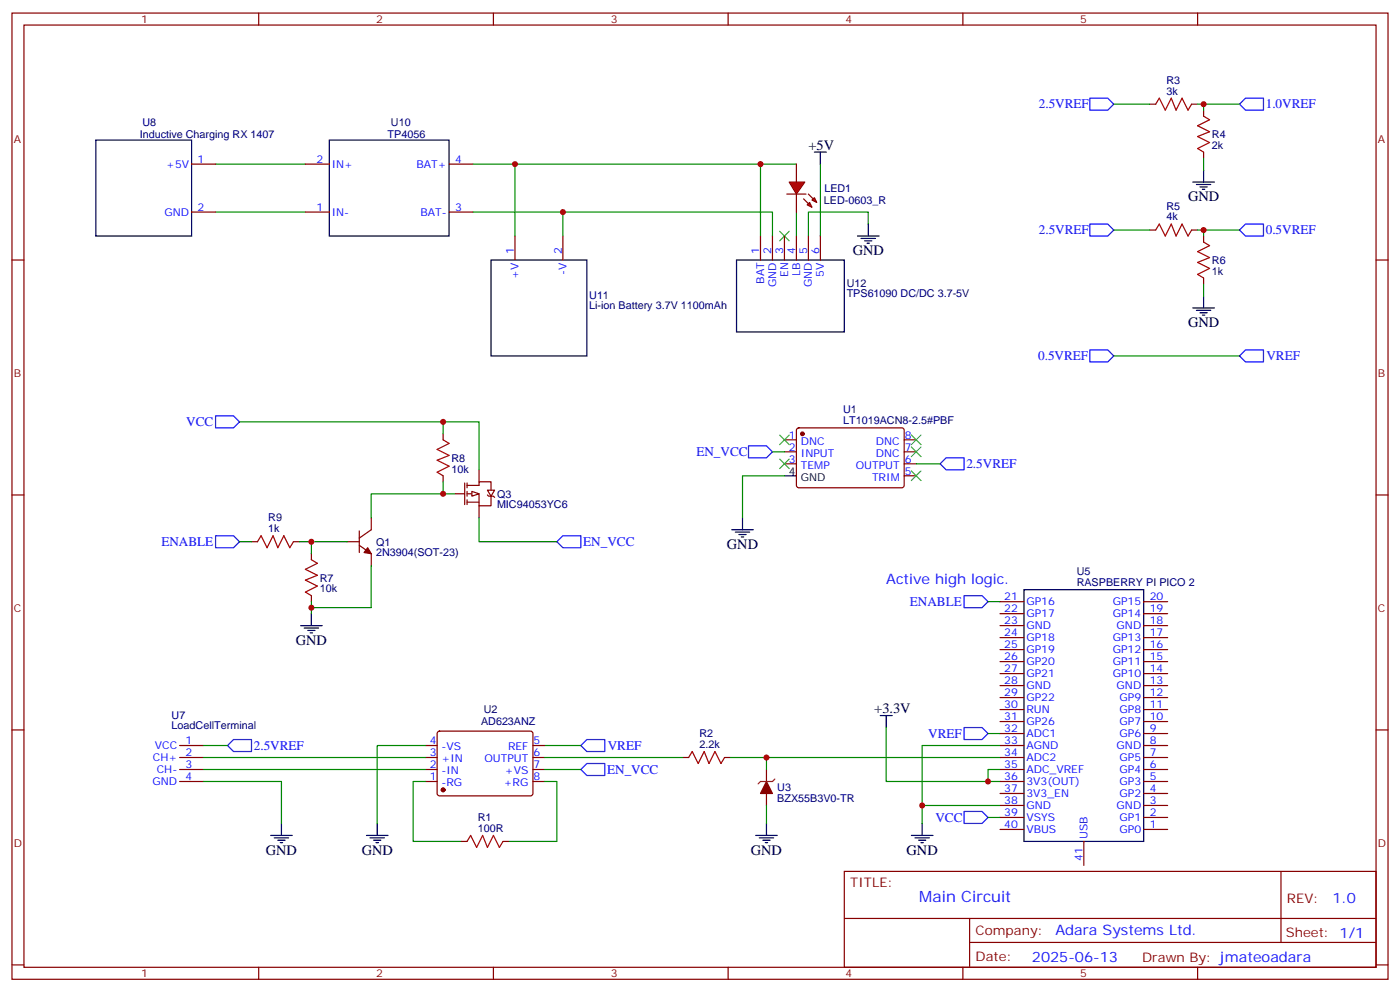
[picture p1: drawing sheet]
<svg xmlns="http://www.w3.org/2000/svg" width="412mm" height="292mm" viewBox="0 0 412 292" stroke-linecap="round" stroke-linejoin="round" font-family="sans-serif">
<g fill="none" stroke="#870000" stroke-width=".35">
<path d="M3.5 3.8h405.4v284.4h-405.4zM7.1 7.4h398.2v277.3h-398.2zM76.2 3.8v3.6M145.3 3.8v3.6M214.5 3.8v3.6M283.6 3.8v3.6M352.8 3.8v3.6M338.7 30.7h1.7M351 30.7h1.8M354.5 32.4v1.8M354.5 44.8v1.7M3.5 76.5h3.6"/>
<path d="M338.7 67.7h1.7M351 67.7h1.8M354.5 69.5v1.7M405.3 76.5h3.6M354.5 81.8v1.8M141.1 138.3v3.5M231.1 129.4h3.5M231.1 133h3.5M231.1 136.5h3.5M234.8 126.1l.5-.2 30.6 .1 .4 .6v16.5l-.7 .4h-30.6l-.4-.7v-16.2zM266.3 129.4h3.6M266.3 133h3.6"/>
<path d="M266.3 136.5h3.6M3.5 145.7h3.6M74.1 159.4h1.7M86.4 159.4h1.8M102.3 159.4h3.5M105.8 156.2v6.4M109.4 152.4v3.5l-3.6 2.5M134.1 145.3h2.8M136.9 142.1v6.4M137.6 145.3h3.5v3.5M137.6 142.8h3.5v-1h3.5v2.5M137.6 142.1v1.4"/>
<path d="M137.6 144.6v1.4M137.6 147.1v1.4M137.6 147.8h3.5M141.1 148.8v3.6M143.6 144.3h2.1l-1.1 1.7zM143.6 145.7l.3 .3h1.4l.4 .4M144.6 146v2.8h-3.5M266.3 140h3.6M405.3 145.7h3.6M91.7 162.9v1.8M91.7 175.3v1.8M105.8 160.5l3.6 2.4v3.6"/>
<path d="M294.6 177.1h7M336.9 177.1h7.1M294.6 198.2h7M294.6 194.7h7M294.6 191.2h7M294.6 187.6h7M294.6 184.1h7M294.6 180.6h7M336.9 198.2h7.1M336.9 194.7h7.1M336.9 191.2h7.1M336.9 187.6h7.1"/>
<path d="M336.9 184.1h7.1M336.9 180.6h7.1M3.5 214.8h3.6M52.9 219.4h7.1M125.2 219.4h3.6M129 215.4l.5-.2h27.1l.4 .7-.1 17.9-.6 .4-27.1-.1-.4-.6v-17.6zM157 219.4h3.5M294.6 219.4h7M294.6 215.9h7M294.6 212.3h7M294.6 208.8h7M294.6 205.3h7"/>
<path d="M294.6 201.8h7M336.9 219.4h7.1M336.9 215.9h7.1M336.9 212.3h7.1M336.9 208.8h7.1M336.9 205.3h7.1M336.9 201.8h7.1M405.3 214.8h3.6M52.9 230h7.1M52.9 226.4h7.1M52.9 222.9h7.1M125.2 230h3.6"/>
<path d="M125.2 226.4h3.6M125.2 222.9h3.6M157 230h3.5M157 226.4h3.5M157 222.9h3.5M201.1 222.9h1.7M213.4 222.9h1.8M225.8 226.4v3.6M225.8 233.5v3.5M294.6 230h7M294.6 226.4h7M294.6 222.9h7"/>
<path d="M294.6 237h7M294.6 233.5h7M336.9 230h7.1M336.9 226.4h7.1M336.9 222.9h7.1M336.9 237h7.1M336.9 233.5h7.1M135.8 247.6h1.8M148.2 247.6h1.7M248.7 256.4h156.6v28.3h-156.6zM294.6 244.1h7M294.6 240.6h7"/>
<path d="M319.3 247.6v7.1M336.9 244.1h7.1M336.9 240.6h7.1M377.3 256.5v20.8M248.7 270.3h156.5M285.6 277.3h119.6M285.6 270.3v14.1M3.5 284h3.6M76.2 284.7v3.5M145.3 284.7v3.5M214.5 284.7v3.5M283.6 284.7v3.5"/>
<path d="M352.8 284.7v3.5M405.3 284h3.6"/>
</g>
<g fill="none" stroke="#000" stroke-width=".35">
<path d="M351.4 53.6h6.3M352.4 54.3h4.3M353.5 55h2.1M354.2 55.7h.7M354.5 50.1v3.5M351.4 90.6h6.3M352.4 91.3h4.3M353.5 92h2.1M354.2 92.7h.7M354.5 87.1v3.5M215.5 155.9h6.4M216.6 156.6h4.2"/>
<path d="M217.7 157.3h2.1M218.4 158h.7M218.7 152.4v3.5M231.1 140h3.5M301.6 173.5h35.3v74.1h-35.3zM88.5 184.1h6.4M89.6 184.8h4.2M90.7 185.5h2.1M91.4 186.2h.7M91.7 180.6v3.5M259.3 210.6h3.5M261.1 210.6v3.5"/>
<path d="M79.7 245.9h6.4M80.8 246.6h4.2M81.8 247.3h2.2M82.5 248h.8M82.9 242.3v3.6M107.9 245.9h6.4M109 246.6h4.2M110.1 247.3h2.1M110.8 248h.7M111.1 242.3v3.6M222.6 245.9h6.4M223.7 246.6h4.2"/>
<path d="M224.7 247.3h2.1M225.4 248h.7M225.8 242.3v3.6M268.5 245.9h6.3M269.5 246.6h4.3M270.6 247.3h2.1M271.3 248h.7M271.6 242.3v3.6"/>
</g>
<g fill="#870000" stroke="#870000" stroke-width=".35">
<path d="M225.8 230l1.7 3.5h-3.5z"/>
<path d="M108.3 161.2l1.1 1.7-2.2-.3z"/>
<circle cx="236.4" cy="127.7" r=".53"/>
<circle cx="130.5" cy="232.4" r=".53"/>
</g>
<path d="M228.2 229.3l-.7 .7h-3.5l-.7 .7" fill="none" stroke="#8c2424" stroke-width=".35"/>
<path d="M229.7 128l2.8 2.8M229.7 135.1l2.8 2.8M232.5 128l-2.8 2.8M232.5 135.1l-2.8 2.8M268.5 128l2.8 2.8M268.5 131.6l2.8 2.8M268.5 138.6l2.8 2.8M271.3 128l-2.8 2.8M271.3 131.6l-2.8 2.8M271.3 138.6l-2.8 2.8" fill="none" stroke="#3c3" stroke-width=".35"/>
<g fill="none" stroke="#008700" stroke-width=".35">
<path d="M328.1 30.7h10.6M352.8 30.7h1.7v1.7M354.5 30.7h10.6M354.5 46.5v3.6M328.1 67.7h10.6M352.8 67.7h1.7v1.8M354.5 67.7h10.6M354.5 83.6v3.5M328.1 104.7h37M227.5 133h3.6M269.9 136.5h7M70.6 159.4h3.5"/>
<path d="M88.2 159.4h3.5v3.5M91.7 159.4h10.6M231.1 140h-12.4v12.4M91.7 177.1v3.5M109.4 166.5v12.3h-17.7M291 177.1h3.6M60 219.4h7M125.2 219.4h-14.1v22.9M160.5 219.4h10.6M261.1 214.1v15.9h29.9M291 215.9h3.6M294.6 219.4h-23v17.6h23"/>
<path d="M60 230h22.9v12.3M60 222.9h65.2M60 226.4h65.2M125.2 230h-3.5v17.6h14.1M160.5 230h3.5v17.6h-14.1M160.5 222.9h40.6M160.5 226.4h10.6M215.2 222.9h10.6v3.5M225.8 222.9h68.8M225.8 237v5.3M271.6 237v5.3M294.6 226.4h-3.6v3.6h3.6"/>
<path d="M291 240.6h3.6"/>
</g>
<path d="M340.4 30.7l1.1-1.8 1.8 3.5 1.7-3.5 1.4 3.5 1.8-3.5 1.8 3.5 1-1.7M354.5 34.2l1.8 1-3.5 1.8 3.5 1.8-3.5 1.4 3.5 1.7-3.5 1.8 1.7 1.1M340.4 67.7l1.1-1.8 1.8 3.6 1.7-3.6 1.4 3.6 1.8-3.6 1.8 3.6 1-1.8M354.5 71.2l1.8 1.1-3.5 1.7 3.5 1.8-3.5 1.4 3.5 1.8-3.5 1.8 1.7 1M75.8 159.4l1.1-1.7 1.8 3.5 1.7-3.5 1.4 3.5 1.8-3.5 1.8 3.5 1-1.8M91.7 164.7l1.8 1.1-3.5 1.7 3.5 1.8-3.5 1.4 3.5 1.8-3.5 1.7 1.7 1.1M202.8 222.9l1.1-1.7 1.8 3.5 1.7-3.5 1.4 3.5 1.8-3.5 1.8 3.5 1-1.8M137.6 247.6l1-1.7 1.8 3.5 1.8-3.5 1.4 3.5 1.7-3.5 1.8 3.5 1.1-1.8" fill="none" stroke="#a10000" stroke-width=".35"/>
<g fill="none" stroke="#00f" stroke-width=".35">
<path d="M321 28.9h5.3l1.8 1.8-1.8 1.7h-5.3zM365.1 30.7l1.8-1.8h5.3v3.5h-5.3zM321 65.9h5.3l1.8 1.8-1.8 1.8h-5.3zM365.1 67.7l1.8-1.8h5.3v3.6h-5.3zM321 103h5.3l1.8 1.7-1.8 1.8h-5.3zM365.1 104.7l1.8-1.7h5.3v3.5h-5.3zM220.5 131.2h5.3l1.7 1.8-1.7 1.7h-5.3zM276.9 136.5l1.8-1.8h5.3v3.6h-5.3zM63.5 157.7h5.3l1.8 1.7-1.8 1.8h-5.3zM284 175.3h5.3l1.7 1.8-1.7 1.7h-5.3zM67 219.4l1.8-1.8h5.3v3.6h-5.3zM171.1 219.4l1.8-1.8h5.3v3.6h-5.3z"/>
<path d="M284 214.1h5.3l1.7 1.8-1.7 1.7h-5.3zM171.1 226.4l1.8-1.7h5.3v3.5h-5.3zM284 238.8h5.3l1.7 1.8-1.7 1.7h-5.3z"/>
</g>
<path d="M139 144.6l2.1 .7-2.1 .7z" fill="#fff" stroke="#870000" stroke-width=".35"/>
<path d="M224 48.3h10.6M234.6 62.4v7.1M70.6 124.1h70.5v14.2M130.5 124.1v3.6M130.5 141.8v3.5M134.1 145.3h-24.7v7.1M141.1 152.4v7h22.9" fill="none" stroke="#008700" stroke-width=".35"/>
<path d="M63.5 122.4h5.3l1.8 1.7-1.8 1.8h-5.3zM164 159.4l1.8-1.7h5.3v3.5h-5.3z" fill="none" stroke="#00f" stroke-width=".35"/>
<path d="M130.5 129.4l1.8 1.1-3.5 1.8 3.5 1.7-3.5 1.4 3.5 1.8-3.5 1.8 1.7 1" fill="none" stroke="#a10000" stroke-width=".35"/>
<path d="M130.5 127.7v1.7M130.5 140v1.8" fill="none" stroke="#870000" stroke-width=".35"/>
<g fill="#f00" stroke="#870000" stroke-width=".35">
<path d="M232.5 53.6h4.6l-2.5 3.5z"/>
<path d="M231.8 57.1h5.6z"/>
</g>
<g fill="#870000" stroke="#870000" stroke-width=".35">
<path d="M238.1 57.1l1.4 1.4z"/>
<path d="M236.7 58.5l1.4 1.4z"/>
</g>
<g fill="#f00" stroke="#870000" stroke-width=".35">
<path d="M239.2 58.9l.7-.7 .7 1.4z"/>
<path d="M237.8 60.3l.7-.7 .7 1.4z"/>
</g>
<g fill="none" stroke="#870000" stroke-width=".35">
<path d="M56.4 48.3h7.1M90 48.3h7M132.3 48.3h7M234.6 48.3v5.3M234.6 57.1v5.3M56.4 62.4h7.1M90 62.4h7M132.3 62.4h7M151.7 69.5v7M165.8 69.5v7M224 69.5v7M227.5 69.5v7"/>
<path d="M231.1 69.5v7M234.6 69.5v7M238.1 69.5v7M241.7 69.5v7"/>
</g>
<path d="M63.5 48.3h26.5M139.3 48.3h12.4v21.2M151.7 48.3h72.3v21.2M241.7 48.3v21.2M63.5 62.4h26.5M139.3 62.4h26.5v7.1M165.8 62.4h61.7v7.1M255.8 65.9v-3.5h-17.7v7.1" fill="none" stroke="#008700" stroke-width=".35"/>
<path d="M28.2 41.2h28.2v28.3h-28.2zM97 41.2h35.3v28.3h-35.3zM239.9 44.8h3.5M241.7 44.8v3.5M144.6 76.5h28.3v28.2h-28.3zM217 76.5h31.7v21.2h-31.7zM252.6 69.5h6.3M253.6 70.2h4.3M254.7 70.9h2.1M255.4 71.6h.7M255.8 65.9v3.6" fill="none" stroke="#000" stroke-width=".35"/>
<path d="M229.7 68.1l2.8 2.8M232.5 68.1l-2.8 2.8" fill="none" stroke="#3c3" stroke-width=".35"/>
<g fill="#c00">
<circle cx="225.8" cy="222.9" r=".88"/>
<circle cx="271.6" cy="237" r=".88"/>
<circle cx="354.5" cy="30.7" r=".88"/>
<circle cx="354.5" cy="67.7" r=".88"/>
<circle cx="291" cy="230" r=".88"/>
<circle cx="91.7" cy="159.4" r=".88"/>
<circle cx="91.7" cy="178.8" r=".88"/>
<circle cx="130.5" cy="145.3" r=".88"/>
<circle cx="130.5" cy="124.1" r=".88"/>
<circle cx="224" cy="48.3" r=".88"/>
<circle cx="165.8" cy="62.4" r=".88"/>
<circle cx="151.7" cy="48.3" r=".88"/>
</g>
<text font-size="4.6" fill="#00f" x="270.8" y="265.5">Main Circuit</text>
<g font-size="4.2">
<text x="238.1" y="44.1">+5V</text>
<text x="350" y="59.2">GND</text>
<text x="251.2" y="75.1">GND</text>
<text x="350" y="96.3">GND</text>
<text x="214.1" y="161.5">GND</text>
<text x="87.1" y="189.8">GND</text>
<text x="257.5" y="209.9">+3.3V</text>
<text x="78.3" y="251.5">GND</text>
<text x="106.5" y="251.5">GND</text>
<text x="221.2" y="251.5">GND</text>
<text x="267.1" y="251.5">GND</text>
</g>
<g font-size="4.2" fill="#00f">
<text x="261.1" y="171.8">Active high logic.</text>
<text x="392.5" y="265.7">1.0</text>
<text x="310.9" y="275.3">Adara Systems Ltd.</text>
<text x="304" y="283.1">2025-06-13</text>
</g>
<g font-size="3.9" fill="#00f">
<text x="306" y="31.9">2.5VREF</text>
<text x="372.9" y="31.9">1.0VREF</text>
<text x="306" y="69">2.5VREF</text>
<text x="372.9" y="68.9">0.5VREF</text>
<text x="305.8" y="105.9">0.5VREF</text>
<text x="373" y="105.9">VREF</text>
<text x="54.9" y="125.4">VCC</text>
<text x="205.1" y="134.2">EN_VCC</text>
<text x="284.7" y="137.7">2.5VREF</text>
<text x="47.5" y="160.7">ENABLE</text>
<text x="171.8" y="160.6">EN_VCC</text>
<text x="268" y="178.3">ENABLE</text>
<text x="74.8" y="220.6">2.5VREF</text>
<text x="179" y="220.6">VREF</text>
<text x="273.4" y="217.1">VREF</text>
<text x="178.9" y="227.6">EN_VCC</text>
<text x="275.5" y="241.8">VCC</text>
</g>
<g font-size="3.9" fill="#800">
<text x="250.5" y="261">TITLE:</text>
<text x="379.1" y="265.7">REV:</text>
<text x="287.4" y="275.2">Company:</text>
<text x="378.7" y="275.8">Sheet: 1/1</text>
<text x="287.4" y="282.9">Date:</text>
<text x="336.4" y="283">Drawn By: jmateoadara</text>
</g>
<g font-size="3.2" fill="#800">
<text x="41.6" y="6.8">1</text>
<text x="110.8" y="6.8">2</text>
<text x="179.9" y="6.8">3</text>
<text x="249.1" y="6.8">4</text>
<text x="318.2" y="6.8">5</text>
<text x="4.1" y="41.9">A</text>
<text x="405.9" y="41.9">A</text>
<text x="4.1" y="111.1">B</text>
<text x="405.9" y="111.1">B</text>
<text x="4.1" y="180.2">C</text>
<text x="405.9" y="180.2">C</text>
<text x="4.1" y="249.4">D</text>
<text x="405.9" y="249.4">D</text>
<text x="41.6" y="287.7">1</text>
<text x="110.8" y="287.7">2</text>
<text x="179.9" y="287.7">3</text>
<text x="249.1" y="287.7">4</text>
<text x="318.2" y="287.7">5</text>
</g>
<g font-size="3.2" fill="#000080">
<text x="343.6" y="27.8">3k</text>
<text x="343.6" y="24.7">R3</text>
<text x="41.2" y="40.6">Inductive Charging RX 1407</text>
<text x="42" y="37.1">U8</text>
<text x="114.2" y="40.6">TP4056</text>
<text x="115.2" y="37.1">U10</text>
<text x="357" y="40.6">R4</text>
<text x="357" y="43.8">2k</text>
<text x="242.7" y="59.9">LED-0603_R</text>
<text x="242.8" y="56.5">LED1</text>
<text x="343.6" y="64.9">4k</text>
<text x="343.6" y="61.7">R5</text>
<text x="357" y="77.7">R6</text>
<text x="357" y="80.8">1k</text>
<text x="173.6" y="87.9">U11</text>
<text x="249.4" y="87.5">TPS61090 DC/DC 3.7-5V</text>
<text x="249.4" y="84.4">U12</text>
<text x="173.6" y="91.1">Li-ion Battery 3.7V 1100mAh</text>
<text x="248.4" y="124.7">LT1019ACN8-2.5#PBF</text>
<text x="248.4" y="121.5">U1</text>
<text x="133" y="135.9">R8</text>
<text x="133" y="139">10k</text>
<text x="146.4" y="149.6">MIC94053YC6</text>
<text x="146.4" y="146.5">Q3</text>
<text x="79" y="153.4">R9</text>
<text x="79" y="156.6">1k</text>
<text x="110.8" y="160.6">Q1</text>
<text x="110.8" y="163.7">2N3904(SOT-23)</text>
<text x="94.2" y="171.2">R7</text>
<text x="317.2" y="172.5">RASPBERRY PI PICO 2</text>
<text x="317.2" y="169.3">U5</text>
<text x="94.2" y="174.3">10k</text>
<text x="142.5" y="209.9">U2</text>
<text x="50.6" y="214.7">LoadCellTerminal</text>
<text x="50.6" y="211.5">U7</text>
<text x="141.7" y="213.4">AD623ANZ</text>
<text x="206" y="220.1">2.2k</text>
<text x="206" y="216.9">R2</text>
<text x="229" y="232.9">U3</text>
<text x="229" y="236.1">BZX55B3V0-TR</text>
<text x="140.8" y="244.8">100R</text>
<text x="140.8" y="241.6">R1</text>
</g>
<g font-size="3.2" fill="#00f">
<text x="58.2" y="47.9">1</text>
<text x="93.2" y="47.9">2</text>
<text x="134.1" y="47.9">4</text>
<text x="49" y="49.4">+5V</text>
<text x="97.7" y="49.4">IN+</text>
<text x="122.7" y="49.4">BAT+</text>
<text x="48.5" y="63.5">GND</text>
<text x="58.2" y="62.1">2</text>
<text x="93.2" y="62.1">1</text>
<text x="97.7" y="63.5">IN-</text>
<text x="123.8" y="63.5">BAT-</text>
<text x="134.1" y="62.1">3</text>
<text x="151.3" y="74.8" transform="rotate(-90 151.3 74.8)">1</text>
<text x="165.5" y="74.8" transform="rotate(-90 165.5 74.8)">2</text>
<text x="223.7" y="74.8" transform="rotate(-90 223.7 74.8)">1</text>
<text x="227.2" y="74.8" transform="rotate(-90 227.2 74.8)">2</text>
<text x="230.7" y="74.8" transform="rotate(-90 230.7 74.8)">3</text>
<text x="234.2" y="74.8" transform="rotate(-90 234.2 74.8)">4</text>
<text x="237.8" y="74.8" transform="rotate(-90 237.8 74.8)">5</text>
<text x="241.3" y="74.8" transform="rotate(-90 241.3 74.8)">6</text>
<text x="152.8" y="82" transform="rotate(-90 152.8 82)">+V</text>
<text x="166.9" y="80.8" transform="rotate(-90 166.9 80.8)">-V</text>
<text x="225.1" y="83.5" transform="rotate(-90 225.1 83.5)">BAT</text>
<text x="232.1" y="81.6" transform="rotate(-90 232.1 81.6)">EN</text>
<text x="235.7" y="81.2" transform="rotate(-90 235.7 81.2)">LB</text>
<text x="242.7" y="81.4" transform="rotate(-90 242.7 81.4)">5V</text>
<text x="228.6" y="84.5" transform="rotate(-90 228.6 84.5)">GND</text>
<text x="239.2" y="84.5" transform="rotate(-90 239.2 84.5)">GND</text>
<text x="232.4" y="129.1">1</text>
<text x="235.9" y="130.8">DNC</text>
<text x="258" y="130.8">DNC</text>
<text x="266.5" y="129.1">8</text>
<text x="232.4" y="136.1">3</text>
<text x="232.4" y="132.6">2</text>
<text x="235.9" y="137.9">TEMP</text>
<text x="235.9" y="134.4">INPUT</text>
<text x="252.1" y="137.9">OUTPUT</text>
<text x="258" y="134.4">DNC</text>
<text x="266.5" y="132.6">7</text>
<text x="266.5" y="136.1">6</text>
<text x="256.9" y="141.4">TRIM</text>
<text x="266.5" y="139.7">5</text>
<text x="295.8" y="176.7">21</text>
<text x="302.3" y="178.1">GP16</text>
<text x="327.8" y="178.1">GP15</text>
<text x="338.7" y="176.7">20</text>
<text x="295.8" y="180.2">22</text>
<text x="295.8" y="183.8">23</text>
<text x="302.3" y="181.6">GP17</text>
<text x="302.3" y="185.2">GND</text>
<text x="327.8" y="181.6">GP14</text>
<text x="328.9" y="185.2">GND</text>
<text x="338.7" y="183.8">18</text>
<text x="338.7" y="180.2">19</text>
<text x="295.8" y="187.3">24</text>
<text x="295.8" y="190.8">25</text>
<text x="302.3" y="188.7">GP18</text>
<text x="327.8" y="188.7">GP13</text>
<text x="338.7" y="190.8">16</text>
<text x="338.7" y="187.3">17</text>
<text x="295.8" y="194.3">26</text>
<text x="295.8" y="197.9">27</text>
<text x="302.3" y="192.2">GP19</text>
<text x="302.3" y="195.8">GP20</text>
<text x="327.8" y="195.8">GP11</text>
<text x="327.8" y="192.2">GP12</text>
<text x="338.7" y="197.9">14</text>
<text x="338.7" y="194.3">15</text>
<text x="295.8" y="201.4">28</text>
<text x="302.3" y="199.3">GP21</text>
<text x="302.3" y="202.8">GND</text>
<text x="327.8" y="199.3">GP10</text>
<text x="328.9" y="202.8">GND</text>
<text x="338.7" y="201.4">13</text>
<text x="295.8" y="204.9">29</text>
<text x="295.8" y="208.5">30</text>
<text x="302.3" y="206.3">GP22</text>
<text x="302.3" y="209.9">RUN</text>
<text x="329.8" y="209.9">GP8</text>
<text x="329.8" y="206.3">GP9</text>
<text x="338.7" y="208.5">11</text>
<text x="338.7" y="204.9">12</text>
<text x="295.8" y="212">31</text>
<text x="295.8" y="215.5">32</text>
<text x="302.3" y="213.4">GP26</text>
<text x="329.8" y="213.4">GP7</text>
<text x="338.7" y="215.5">9</text>
<text x="338.7" y="212">10</text>
<text x="45.6" y="220.5">VCC</text>
<text x="54.7" y="219">1</text>
<text x="126.6" y="219">4</text>
<text x="130.1" y="220.8">-VS</text>
<text x="149.6" y="220.8">REF</text>
<text x="157.2" y="219">5</text>
<text x="295.8" y="219">33</text>
<text x="302.3" y="216.9">ADC1</text>
<text x="302.3" y="220.5">AGND</text>
<text x="328.9" y="220.5">GND</text>
<text x="329.8" y="216.9">GP6</text>
<text x="338.7" y="219">8</text>
<text x="45" y="224">CH+</text>
<text x="46.2" y="227.5">CH-</text>
<text x="54.7" y="222.6">2</text>
<text x="54.7" y="226.1">3</text>
<text x="126.6" y="226.1">2</text>
<text x="126.6" y="222.6">3</text>
<text x="130.1" y="227.9">-IN</text>
<text x="130.1" y="224.3">+IN</text>
<text x="142.7" y="224.3">OUTPUT</text>
<text x="148.7" y="227.9">+VS</text>
<text x="157.2" y="222.6">6</text>
<text x="157.2" y="226.1">7</text>
<text x="295.8" y="222.6">34</text>
<text x="295.8" y="226.1">35</text>
<text x="302.3" y="224">ADC2</text>
<text x="302.3" y="227.5">ADC_VREF</text>
<text x="329.8" y="227.5">GP4</text>
<text x="329.8" y="224">GP5</text>
<text x="338.7" y="226.1">6</text>
<text x="338.7" y="222.6">7</text>
<text x="44.9" y="231">GND</text>
<text x="54.7" y="229.6">4</text>
<text x="126.6" y="229.6">1</text>
<text x="130.1" y="231.4">-RG</text>
<text x="148.4" y="231.4">+RG</text>
<text x="157.2" y="229.6">8</text>
<text x="295.8" y="229.6">36</text>
<text x="295.8" y="233.2">37</text>
<text x="302.3" y="231">3V3(OUT)</text>
<text x="329.8" y="231">GP3</text>
<text x="338.7" y="233.2">4</text>
<text x="338.7" y="229.6">5</text>
<text x="295.8" y="236.7">38</text>
<text x="302.3" y="234.6">3V3_EN</text>
<text x="302.3" y="238.1">GND</text>
<text x="328.9" y="238.1">GND</text>
<text x="329.8" y="234.6">GP2</text>
<text x="338.7" y="236.7">3</text>
<text x="295.8" y="240.2">39</text>
<text x="295.8" y="243.7">40</text>
<text x="302.3" y="241.6">VSYS</text>
<text x="302.3" y="245.1">VBUS</text>
<text x="329.8" y="245.1">GP0</text>
<text x="329.8" y="241.6">GP1</text>
<text x="338.7" y="243.7">1</text>
<text x="338.7" y="240.2">2</text>
<text x="320.3" y="246.9" transform="rotate(-90 320.3 246.9)">USB</text>
<text x="318.9" y="253.4" transform="rotate(-90 318.9 253.4)">41</text>
</g>
<g font-size="3.2">
<text x="232.4" y="139.7">4</text>
<text x="235.9" y="141.4">GND</text>
</g>
</svg>
